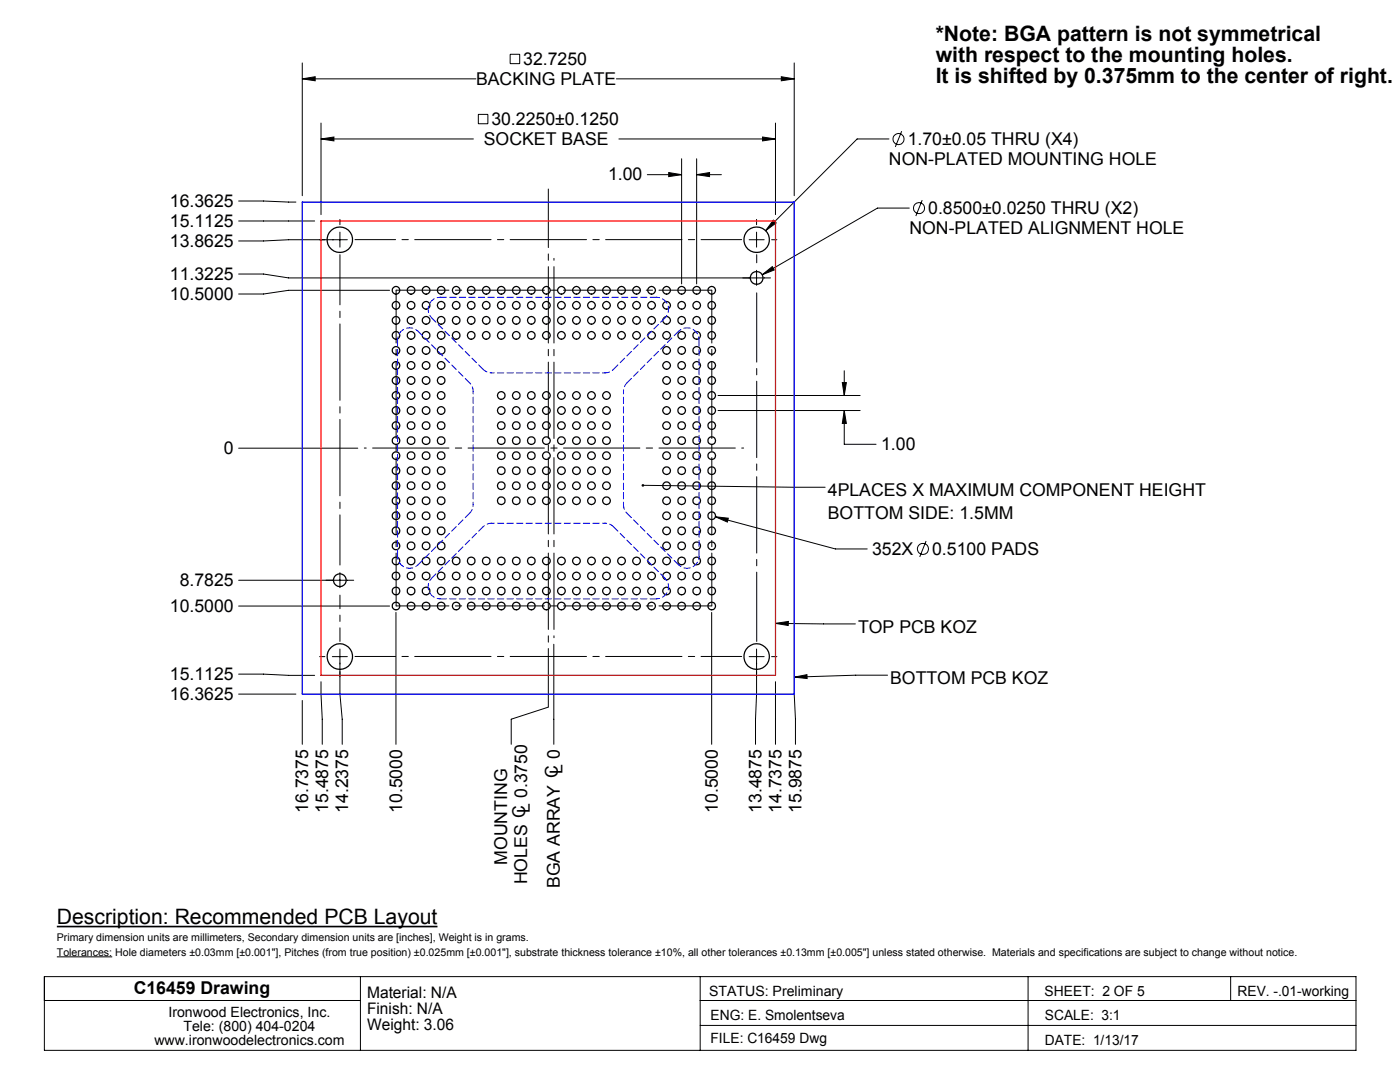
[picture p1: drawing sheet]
<svg xmlns="http://www.w3.org/2000/svg" width="279mm" height="216mm" viewBox="0 0 279 216" stroke-linecap="round" stroke-linejoin="round" font-family="sans-serif">
<g fill="none" stroke="#000" stroke-width=".2">
<path d="M60.3 15.7l2.6-.4v.8zM60.3 12.6v26.5M60.3 15.7h34.7M101.8 10.8h1.9v1.9h-1.9zM123 15.7h35.5M155.9 15.3l2.6 .4-2.6 .4zM158.5 12.6v26.5M64.1 27.7l2.5-.4v.8zM64.1 24.6v18.2M64.1 27.7h30.4M95.5 22.8h1.9v1.9h-1.9zM123.5 27.7h31.3"/>
<path d="M129.2 34.9h6.8M133.5 34.4l2.5 .5-2.5 .3zM136 31.7v25M139 34.9l2.6-.5v.8zM139 31.7v25M139 34.9h5M152.2 27.3l2.6 .4-2.6 .4zM154.8 24.6v18.2M177.4 27.7h-6.3l-18.3 18.3M180 26.2l-1.3 3.1M184 39.9l-1.2 3.2M47.6 54.7h5l5 .8h96.2"/>
<path d="M47.6 44.1h15.2M47.6 40.1l11.5 .2M67.8 43.8v1M67.8 46.3v3M69.3 47.8h-11.7l-5 .3h-5M77.8 57.9h-20.2l-5 .8h-5M149.5 47.8h3M151 43.8v1M151 46.3v3M151 53.9v3M152.1 54.8l2-1.6 .4 .7zM154 47.8h1"/>
<path d="M154.3 43.9l.6 .6-2.1 1.5zM181.5 41.5h-6.4l-23 13.3M143.3 78.9h28.4M168.1 76.3h.8l-.4 2.6zM168.5 74v4.9M47.6 89.4h23.8M128.3 96.8l36.4 .4M143.3 81.9h28.4M168.5 81.9l.4 2.6h-.8zM168.5 81.9v6.8h6.3M67.8 114.3v3M70.6 115.8h-23"/>
<path d="M142.8 103.1l2.5 .3-.1 .8zM142.8 103.1l23.9 6.4h6.4M184.8 107.9l-1.2 3.2M47.6 120.9h30.2M47.6 134.5l15.2 .3M47.6 138.5h11.5M60.3 139.8v8.7M63.8 131h1M64.1 136l.2 12.5M66.3 131h3M67.8 129.5v9l.5 5v5M79 122.2v26.3"/>
<path d="M110.5 128.6v19.9M142 122.2v26.3M149.5 131h3M151 129.5v9l-.2 5v5M154 131h1M154.8 136v12.5M154.8 124.4l2.5-.4v.8zM154.8 124.4l15.9 .1M158.5 138.5l.2 5v5M158.5 135.1l2.5-.5 .1 .8zM177.1 134.7h-6.3l-12.3 .4M109.4 141.1l-7.4 2.4v5"/>
<path d="M8.9 199.6h63M8.9 194.9h261.7v14.7h-261.7zM11.3 190.9h11.1M71.9 194.9v14.7M139.7 199.6h130.9M139.7 194.9v14.7M205.2 194.9v14.7M245.6 194.9v4.7M139.7 204.6h130.9"/>
<circle cx="179.3" cy="27.8" r="1.09"/>
<circle cx="183.4" cy="41.5" r="1.1"/>
<circle cx="184.2" cy="109.5" r="1.11"/>
</g>
<path d="M11.3 184.9h76" fill="none" stroke="#000" stroke-width=".33"/>
<path d="M110.6 51.6v75.7M72.7 89.4h75.7" fill="none" stroke="#000" stroke-width=".2" stroke-dasharray="15.2 1.3 1.3 1.3" stroke-dashoffset="-1.7"/>
<path d="M109.4 141.1v-103.4" fill="none" stroke="#000" stroke-width=".2" stroke-dasharray="15.2 1.3 1.3 1.3" stroke-dashoffset="3.6"/>
<path d="M67.8 128v-9.2" fill="none" stroke="#000" stroke-width=".2" stroke-dasharray="15.2 1.3 1.3 1.3" stroke-dashoffset="12.5"/>
<path d="M67.8 112.8v-62" fill="none" stroke="#000" stroke-width=".2" stroke-dasharray="15.2 1.3 1.3 1.3" stroke-dashoffset="5.2"/>
<path d="M148 47.8h-77.2M148 131h-77.2" fill="none" stroke="#000" stroke-width=".2" stroke-dasharray="15.2 1.3 1.3 1.3" stroke-dashoffset="7.1"/>
<path d="M151 52.4v-1.6" fill="none" stroke="#000" stroke-width=".2" stroke-dasharray="15.2 1.3 1.3 1.3"/>
<path d="M151 128v-69.6" fill="none" stroke="#000" stroke-width=".2" stroke-dasharray="15.2 1.3 1.3 1.3" stroke-dashoffset="1.4"/>
<path d="M79.1 57.9h63M79.1 57.9v63M142.1 57.9v63M79.1 120.9h63" fill="none" stroke="#000" stroke-width=".2" stroke-dasharray="15.2 1.3 1.3 1.3" stroke-dashoffset="4.7"/>
<path d="M152.2 27.3l2.6 .4-2.6 .4zM64.1 27.7l2.5-.4v.8zM60.3 15.7l2.6-.4v.8zM155.9 15.3l2.6 .4-2.6 .4zM154.3 43.9l-1.5 2.1 2.1-1.5zM152.1 54.8l2.4-.9-.4-.7zM133.5 34.4l2.5 .5-2.5 .3zM139 34.9l2.6-.5v.8zM142.8 103.1l2.4 1.1 .1-.8zM168.1 76.3h.8l-.4 2.6zM168.5 81.9l.4 2.6h-.8zM154.8 124.4l2.5-.4v.8zM128.1 96.7l-.1 .1h.3h-.3a.27 .27 0 0 0 .3 .3 .27 .27 0 0 0 .2-.3 .27 .27 0 0 0-.4-.1zM158.5 135.1l2.5-.5 .1 .8z" fill="#000"/>
<g fill="none" stroke="#000" stroke-width=".25">
<circle cx="67.8" cy="47.8" r="2.55"/>
<circle cx="79" cy="57.9" r=".76"/>
<circle cx="82" cy="57.9" r=".77"/>
<circle cx="85" cy="57.9" r=".77"/>
<circle cx="88" cy="57.9" r=".77"/>
<circle cx="91" cy="57.9" r=".77"/>
<circle cx="94" cy="57.9" r=".77"/>
<circle cx="97" cy="57.9" r=".77"/>
<circle cx="100" cy="57.9" r=".77"/>
<circle cx="103" cy="57.9" r=".77"/>
<circle cx="106" cy="57.9" r=".77"/>
<circle cx="109" cy="57.9" r=".76"/>
<circle cx="112" cy="57.9" r=".76"/>
<circle cx="115" cy="57.9" r=".76"/>
<circle cx="118" cy="57.9" r=".76"/>
<circle cx="121" cy="57.9" r=".76"/>
<circle cx="124" cy="57.9" r=".76"/>
<circle cx="127" cy="57.9" r=".76"/>
<circle cx="130" cy="57.9" r=".76"/>
<circle cx="133" cy="57.9" r=".76"/>
<circle cx="136" cy="57.9" r=".76"/>
<circle cx="139" cy="57.9" r=".76"/>
<circle cx="142" cy="57.9" r=".76"/>
<circle cx="151" cy="55.5" r="1.28"/>
<circle cx="151" cy="47.8" r="2.55"/>
<circle cx="79" cy="72.9" r=".76"/>
<circle cx="79" cy="69.9" r=".76"/>
<circle cx="79" cy="78.9" r=".76"/>
<circle cx="79" cy="75.9" r=".76"/>
<circle cx="79" cy="63.9" r=".76"/>
<circle cx="79" cy="66.9" r=".76"/>
<circle cx="79" cy="60.9" r=".76"/>
<circle cx="82" cy="75.9" r=".77"/>
<circle cx="82" cy="78.9" r=".77"/>
<circle cx="82" cy="69.9" r=".77"/>
<circle cx="82" cy="72.9" r=".77"/>
<circle cx="82" cy="66.9" r=".77"/>
<circle cx="82" cy="60.9" r=".77"/>
<circle cx="82" cy="63.9" r=".77"/>
<circle cx="85" cy="75.9" r=".77"/>
<circle cx="85" cy="69.9" r=".77"/>
<circle cx="85" cy="78.9" r=".77"/>
<circle cx="85" cy="72.9" r=".77"/>
<circle cx="85" cy="66.9" r=".77"/>
<circle cx="85" cy="60.9" r=".77"/>
<circle cx="85" cy="63.9" r=".77"/>
<circle cx="88" cy="69.9" r=".77"/>
<circle cx="88" cy="72.9" r=".77"/>
<circle cx="88" cy="78.9" r=".77"/>
<circle cx="88" cy="75.9" r=".77"/>
<circle cx="88" cy="60.9" r=".77"/>
<circle cx="88" cy="63.9" r=".77"/>
<circle cx="88" cy="66.9" r=".77"/>
<circle cx="91" cy="66.9" r=".77"/>
<circle cx="91" cy="63.9" r=".77"/>
<circle cx="91" cy="60.9" r=".77"/>
<circle cx="94" cy="63.9" r=".77"/>
<circle cx="94" cy="66.9" r=".77"/>
<circle cx="94" cy="60.9" r=".77"/>
<circle cx="97" cy="63.9" r=".77"/>
<circle cx="97" cy="60.9" r=".77"/>
<circle cx="97" cy="66.9" r=".77"/>
<circle cx="100" cy="78.9" r=".77"/>
<circle cx="100" cy="66.9" r=".77"/>
<circle cx="100" cy="60.9" r=".77"/>
<circle cx="100" cy="63.9" r=".77"/>
<circle cx="103" cy="78.9" r=".77"/>
<circle cx="103" cy="63.9" r=".77"/>
<circle cx="103" cy="66.9" r=".77"/>
<circle cx="103" cy="60.9" r=".77"/>
<circle cx="106" cy="78.9" r=".77"/>
<circle cx="106" cy="66.9" r=".77"/>
<circle cx="106" cy="60.9" r=".77"/>
<circle cx="106" cy="63.9" r=".77"/>
<circle cx="109" cy="78.9" r=".76"/>
<circle cx="109" cy="60.9" r=".76"/>
<circle cx="109" cy="63.9" r=".76"/>
<circle cx="109" cy="66.9" r=".76"/>
<circle cx="112" cy="78.9" r=".76"/>
<circle cx="112" cy="60.9" r=".76"/>
<circle cx="112" cy="66.9" r=".76"/>
<circle cx="112" cy="63.9" r=".76"/>
<circle cx="115" cy="78.9" r=".76"/>
<circle cx="115" cy="66.9" r=".76"/>
<circle cx="115" cy="60.9" r=".76"/>
<circle cx="115" cy="63.9" r=".76"/>
<circle cx="118" cy="78.9" r=".76"/>
<circle cx="118" cy="66.9" r=".76"/>
<circle cx="118" cy="60.9" r=".76"/>
<circle cx="118" cy="63.9" r=".76"/>
<circle cx="121" cy="78.9" r=".76"/>
<circle cx="121" cy="66.9" r=".76"/>
<circle cx="121" cy="63.9" r=".76"/>
<circle cx="121" cy="60.9" r=".76"/>
<circle cx="124" cy="60.9" r=".76"/>
<circle cx="124" cy="63.9" r=".76"/>
<circle cx="124" cy="66.9" r=".76"/>
<circle cx="127" cy="66.9" r=".76"/>
<circle cx="127" cy="60.9" r=".76"/>
<circle cx="127" cy="63.9" r=".76"/>
<circle cx="130" cy="60.9" r=".76"/>
<circle cx="130" cy="66.9" r=".76"/>
<circle cx="130" cy="63.9" r=".76"/>
<circle cx="133" cy="72.9" r=".76"/>
<circle cx="133" cy="69.9" r=".76"/>
<circle cx="133" cy="75.9" r=".76"/>
<circle cx="133" cy="78.9" r=".76"/>
<circle cx="133" cy="66.9" r=".76"/>
<circle cx="133" cy="63.9" r=".76"/>
<circle cx="133" cy="60.9" r=".76"/>
<circle cx="136" cy="72.9" r=".76"/>
<circle cx="136" cy="75.9" r=".76"/>
<circle cx="136" cy="69.9" r=".76"/>
<circle cx="136" cy="78.9" r=".76"/>
<circle cx="136" cy="60.9" r=".76"/>
<circle cx="136" cy="66.9" r=".76"/>
<circle cx="136" cy="63.9" r=".76"/>
<circle cx="139" cy="75.9" r=".76"/>
<circle cx="139" cy="78.9" r=".76"/>
<circle cx="139" cy="69.9" r=".76"/>
<circle cx="139" cy="72.9" r=".76"/>
<circle cx="139" cy="60.9" r=".76"/>
<circle cx="139" cy="66.9" r=".76"/>
<circle cx="139" cy="63.9" r=".76"/>
<circle cx="142" cy="75.9" r=".76"/>
<circle cx="142" cy="69.9" r=".76"/>
<circle cx="142" cy="72.9" r=".76"/>
<circle cx="142" cy="78.9" r=".76"/>
<circle cx="142" cy="66.9" r=".76"/>
<circle cx="142" cy="60.9" r=".76"/>
<circle cx="142" cy="63.9" r=".76"/>
<circle cx="79" cy="84.9" r=".76"/>
<circle cx="79" cy="81.9" r=".76"/>
<circle cx="79" cy="99.9" r=".76"/>
<circle cx="79" cy="90.9" r=".76"/>
<circle cx="79" cy="93.9" r=".76"/>
<circle cx="79" cy="96.9" r=".76"/>
<circle cx="79" cy="87.9" r=".76"/>
<circle cx="82" cy="81.9" r=".77"/>
<circle cx="82" cy="84.9" r=".77"/>
<circle cx="82" cy="99.9" r=".77"/>
<circle cx="82" cy="90.9" r=".77"/>
<circle cx="82" cy="87.9" r=".77"/>
<circle cx="82" cy="93.9" r=".77"/>
<circle cx="82" cy="96.9" r=".77"/>
<circle cx="85" cy="99.9" r=".77"/>
<circle cx="85" cy="84.9" r=".77"/>
<circle cx="85" cy="81.9" r=".77"/>
<circle cx="85" cy="90.9" r=".77"/>
<circle cx="85" cy="93.9" r=".77"/>
<circle cx="85" cy="87.9" r=".77"/>
<circle cx="85" cy="96.9" r=".77"/>
<circle cx="88" cy="99.9" r=".77"/>
<circle cx="88" cy="84.9" r=".77"/>
<circle cx="88" cy="81.9" r=".77"/>
<circle cx="88" cy="90.9" r=".77"/>
<circle cx="88" cy="93.9" r=".77"/>
<circle cx="88" cy="96.9" r=".77"/>
<circle cx="88" cy="87.9" r=".77"/>
<circle cx="100" cy="84.9" r=".77"/>
<circle cx="100" cy="81.9" r=".77"/>
<circle cx="100" cy="99.9" r=".77"/>
<circle cx="100" cy="90.9" r=".77"/>
<circle cx="100" cy="87.9" r=".77"/>
<circle cx="100" cy="96.9" r=".77"/>
<circle cx="100" cy="93.9" r=".77"/>
<circle cx="103" cy="99.9" r=".77"/>
<circle cx="103" cy="81.9" r=".77"/>
<circle cx="103" cy="84.9" r=".77"/>
<circle cx="103" cy="90.9" r=".77"/>
<circle cx="103" cy="87.9" r=".77"/>
<circle cx="103" cy="93.9" r=".77"/>
<circle cx="103" cy="96.9" r=".77"/>
<circle cx="106" cy="84.9" r=".77"/>
<circle cx="106" cy="81.9" r=".77"/>
<circle cx="106" cy="99.9" r=".77"/>
<circle cx="106" cy="90.9" r=".77"/>
<circle cx="106" cy="93.9" r=".77"/>
<circle cx="106" cy="96.9" r=".77"/>
<circle cx="106" cy="87.9" r=".77"/>
<circle cx="109" cy="99.9" r=".76"/>
<circle cx="109" cy="81.9" r=".76"/>
<circle cx="109" cy="84.9" r=".76"/>
<circle cx="109" cy="90.9" r=".76"/>
<circle cx="109" cy="87.9" r=".76"/>
<circle cx="109" cy="93.9" r=".76"/>
<circle cx="109" cy="96.9" r=".76"/>
<circle cx="112" cy="84.9" r=".76"/>
<circle cx="112" cy="81.9" r=".76"/>
<circle cx="112" cy="99.9" r=".76"/>
<circle cx="112" cy="90.9" r=".76"/>
<circle cx="112" cy="93.9" r=".76"/>
<circle cx="112" cy="87.9" r=".76"/>
<circle cx="112" cy="96.9" r=".76"/>
<circle cx="115" cy="81.9" r=".76"/>
<circle cx="115" cy="84.9" r=".76"/>
<circle cx="115" cy="99.9" r=".76"/>
<circle cx="115" cy="90.9" r=".76"/>
<circle cx="115" cy="93.9" r=".76"/>
<circle cx="115" cy="96.9" r=".76"/>
<circle cx="115" cy="87.9" r=".76"/>
<circle cx="118" cy="84.9" r=".76"/>
<circle cx="118" cy="81.9" r=".76"/>
<circle cx="118" cy="99.9" r=".76"/>
<circle cx="118" cy="90.9" r=".76"/>
<circle cx="118" cy="93.9" r=".76"/>
<circle cx="118" cy="96.9" r=".76"/>
<circle cx="118" cy="87.9" r=".76"/>
<circle cx="121" cy="99.9" r=".76"/>
<circle cx="121" cy="81.9" r=".76"/>
<circle cx="121" cy="84.9" r=".76"/>
<circle cx="121" cy="90.9" r=".76"/>
<circle cx="121" cy="87.9" r=".76"/>
<circle cx="121" cy="93.9" r=".76"/>
<circle cx="121" cy="96.9" r=".76"/>
<circle cx="133" cy="81.9" r=".76"/>
<circle cx="133" cy="84.9" r=".76"/>
<circle cx="133" cy="99.9" r=".76"/>
<circle cx="133" cy="90.9" r=".76"/>
<circle cx="133" cy="87.9" r=".76"/>
<circle cx="133" cy="96.9" r=".76"/>
<circle cx="133" cy="93.9" r=".76"/>
<circle cx="136" cy="99.9" r=".76"/>
<circle cx="136" cy="81.9" r=".76"/>
<circle cx="136" cy="84.9" r=".76"/>
<circle cx="136" cy="90.9" r=".76"/>
<circle cx="136" cy="87.9" r=".76"/>
<circle cx="136" cy="93.9" r=".76"/>
<circle cx="136" cy="96.9" r=".76"/>
<circle cx="139" cy="81.9" r=".76"/>
<circle cx="139" cy="84.9" r=".76"/>
<circle cx="139" cy="99.9" r=".76"/>
<circle cx="139" cy="90.9" r=".76"/>
<circle cx="139" cy="93.9" r=".76"/>
<circle cx="139" cy="87.9" r=".76"/>
<circle cx="139" cy="96.9" r=".76"/>
<circle cx="142" cy="81.9" r=".76"/>
<circle cx="142" cy="84.9" r=".76"/>
<circle cx="142" cy="99.9" r=".76"/>
<circle cx="142" cy="90.9" r=".76"/>
<circle cx="142" cy="96.9" r=".76"/>
<circle cx="142" cy="87.9" r=".76"/>
<circle cx="142" cy="93.9" r=".76"/>
<circle cx="67.8" cy="115.8" r="1.28"/>
<circle cx="79" cy="105.9" r=".76"/>
<circle cx="79" cy="102.9" r=".76"/>
<circle cx="79" cy="111.9" r=".76"/>
<circle cx="79" cy="108.9" r=".76"/>
<circle cx="79" cy="114.9" r=".76"/>
<circle cx="79" cy="117.9" r=".76"/>
<circle cx="82" cy="105.9" r=".77"/>
<circle cx="82" cy="108.9" r=".77"/>
<circle cx="82" cy="111.9" r=".77"/>
<circle cx="82" cy="102.9" r=".77"/>
<circle cx="82" cy="114.9" r=".77"/>
<circle cx="82" cy="117.9" r=".77"/>
<circle cx="85" cy="111.9" r=".77"/>
<circle cx="85" cy="108.9" r=".77"/>
<circle cx="85" cy="102.9" r=".77"/>
<circle cx="85" cy="105.9" r=".77"/>
<circle cx="85" cy="117.9" r=".77"/>
<circle cx="85" cy="114.9" r=".77"/>
<circle cx="88" cy="108.9" r=".77"/>
<circle cx="88" cy="102.9" r=".77"/>
<circle cx="88" cy="105.9" r=".77"/>
<circle cx="88" cy="111.9" r=".77"/>
<circle cx="88" cy="114.9" r=".77"/>
<circle cx="88" cy="117.9" r=".77"/>
<circle cx="91" cy="111.9" r=".77"/>
<circle cx="91" cy="114.9" r=".77"/>
<circle cx="91" cy="117.9" r=".77"/>
<circle cx="94" cy="111.9" r=".77"/>
<circle cx="94" cy="114.9" r=".77"/>
<circle cx="94" cy="117.9" r=".77"/>
<circle cx="97" cy="111.9" r=".77"/>
<circle cx="97" cy="114.9" r=".77"/>
<circle cx="97" cy="117.9" r=".77"/>
<circle cx="100" cy="111.9" r=".77"/>
<circle cx="100" cy="117.9" r=".77"/>
<circle cx="100" cy="114.9" r=".77"/>
<circle cx="103" cy="111.9" r=".77"/>
<circle cx="103" cy="114.9" r=".77"/>
<circle cx="103" cy="117.9" r=".77"/>
<circle cx="106" cy="111.9" r=".77"/>
<circle cx="106" cy="114.9" r=".77"/>
<circle cx="106" cy="117.9" r=".77"/>
<circle cx="109" cy="111.9" r=".76"/>
<circle cx="109" cy="114.9" r=".76"/>
<circle cx="109" cy="117.9" r=".76"/>
<circle cx="112" cy="111.9" r=".76"/>
<circle cx="112" cy="114.9" r=".76"/>
<circle cx="112" cy="117.9" r=".76"/>
<circle cx="115" cy="111.9" r=".76"/>
<circle cx="115" cy="114.9" r=".76"/>
<circle cx="115" cy="117.9" r=".76"/>
<circle cx="118" cy="111.9" r=".76"/>
<circle cx="118" cy="114.9" r=".76"/>
<circle cx="118" cy="117.9" r=".76"/>
<circle cx="121" cy="111.9" r=".76"/>
<circle cx="121" cy="117.9" r=".76"/>
<circle cx="121" cy="114.9" r=".76"/>
<circle cx="124" cy="111.9" r=".76"/>
<circle cx="124" cy="117.9" r=".76"/>
<circle cx="124" cy="114.9" r=".76"/>
<circle cx="127" cy="111.9" r=".76"/>
<circle cx="127" cy="114.9" r=".76"/>
<circle cx="127" cy="117.9" r=".76"/>
<circle cx="130" cy="111.9" r=".76"/>
<circle cx="130" cy="114.9" r=".76"/>
<circle cx="130" cy="117.9" r=".76"/>
<circle cx="133" cy="108.9" r=".76"/>
<circle cx="133" cy="111.9" r=".76"/>
<circle cx="133" cy="102.9" r=".76"/>
<circle cx="133" cy="105.9" r=".76"/>
<circle cx="133" cy="117.9" r=".76"/>
<circle cx="133" cy="114.9" r=".76"/>
<circle cx="136" cy="108.9" r=".76"/>
<circle cx="136" cy="111.9" r=".76"/>
<circle cx="136" cy="102.9" r=".76"/>
<circle cx="136" cy="105.9" r=".76"/>
<circle cx="136" cy="117.9" r=".76"/>
<circle cx="136" cy="114.9" r=".76"/>
<circle cx="139" cy="108.9" r=".76"/>
<circle cx="139" cy="111.9" r=".76"/>
<circle cx="139" cy="105.9" r=".76"/>
<circle cx="139" cy="102.9" r=".76"/>
<circle cx="139" cy="114.9" r=".76"/>
<circle cx="139" cy="117.9" r=".76"/>
<circle cx="142" cy="105.9" r=".76"/>
<circle cx="142" cy="108.9" r=".76"/>
<circle cx="142" cy="102.9" r=".76"/>
<circle cx="142" cy="111.9" r=".76"/>
<circle cx="142" cy="114.9" r=".76"/>
<circle cx="142" cy="117.9" r=".76"/>
<circle cx="67.8" cy="131" r="2.55"/>
<circle cx="79" cy="120.9" r=".76"/>
<circle cx="82" cy="120.9" r=".77"/>
<circle cx="85" cy="120.9" r=".77"/>
<circle cx="88" cy="120.9" r=".77"/>
<circle cx="91" cy="120.9" r=".77"/>
<circle cx="94" cy="120.9" r=".77"/>
<circle cx="97" cy="120.9" r=".77"/>
<circle cx="100" cy="120.9" r=".77"/>
<circle cx="103" cy="120.9" r=".77"/>
<circle cx="106" cy="120.9" r=".77"/>
<circle cx="109" cy="120.9" r=".76"/>
<circle cx="112" cy="120.9" r=".76"/>
<circle cx="115" cy="120.9" r=".76"/>
<circle cx="118" cy="120.9" r=".76"/>
<circle cx="121" cy="120.9" r=".76"/>
<circle cx="124" cy="120.9" r=".76"/>
<circle cx="127" cy="120.9" r=".76"/>
<circle cx="130" cy="120.9" r=".76"/>
<circle cx="133" cy="120.9" r=".76"/>
<circle cx="136" cy="120.9" r=".76"/>
<circle cx="139" cy="120.9" r=".76"/>
<circle cx="142" cy="120.9" r=".76"/>
<circle cx="151" cy="131" r="2.55"/>
</g>
<path d="M64.1 44.1h90.7v90.7h-90.7z" fill="none" stroke="#f00" stroke-width=".25"/>
<path d="M60.3 40.3h98.2v98.2h-98.2z" fill="none" stroke="#00f" stroke-width=".25"/>
<path d="M94.4 78.1v22.6M120.7 74.4h-22.6M98.1 104.4h22.6M124.4 100.7v-22.6" fill="none" stroke="#00f" stroke-width=".2" stroke-dasharray="1.3 .6" stroke-dashoffset=".8"/>
<path d="M93.7 76.4a2.4 2.4 0 0 1 .7 1.7M98.1 74.4a2.4 2.4 0 0 1-1.7-.7M122.4 73.7a2.4 2.4 0 0 1-1.7 .7M124.4 78.1a2.4 2.4 0 0 1 .7-1.7M94.4 100.7a2.4 2.4 0 0 1-.7 1.7M96.4 105.1a2.4 2.4 0 0 1 1.7-.7M120.7 104.4a2.4 2.4 0 0 1 1.7 .7M125.1 102.4a2.4 2.4 0 0 1-.7-1.7" fill="none" stroke="#00f" stroke-width=".2" stroke-dasharray="1.3 .6" stroke-dashoffset=".9"/>
<path d="M87.8 59.3h43.2M83.4 66.1l10.3 10.3M96.4 73.7l-10.3-10.3M125.1 76.4l10.3-10.3M132.7 63.4l-10.3 10.3M139.5 67.8v43.2M79.3 111v-43.2M86.1 115.4l10.3-10.3M93.7 102.4l-10.3 10.3M122.4 105.1l10.3 10.3M131 119.5h-43.2M135.4 112.7l-10.3-10.3" fill="none" stroke="#00f" stroke-width=".2" stroke-dasharray="1.3 .6"/>
<path d="M131 59.3a2.4 2.4 0 0 1 2.2 1.5 2.4 2.4 0 0 1-.5 2.6M79.3 67.8a2.4 2.4 0 0 1 1.5-2.2 2.4 2.4 0 0 1 2.6 .5M86.1 63.4a2.4 2.4 0 0 1-.5-2.6 2.4 2.4 0 0 1 2.2-1.5M135.4 66.1a2.4 2.4 0 0 1 2.6-.5 2.4 2.4 0 0 1 1.5 2.2M83.4 112.7a2.4 2.4 0 0 1-2.6 .5 2.4 2.4 0 0 1-1.5-2.2M87.8 119.5a2.4 2.4 0 0 1-2.2-1.5 2.4 2.4 0 0 1 .5-2.6M132.7 115.4a2.4 2.4 0 0 1 .5 2.6 2.4 2.4 0 0 1-2.2 1.5M139.5 111a2.4 2.4 0 0 1-1.5 2.2 2.4 2.4 0 0 1-2.6-.5" fill="none" stroke="#00f" stroke-width=".2" stroke-dasharray="1.3 .6" stroke-dashoffset=".7"/>
<g font-size="4.2">
<text x="186.7" y="8.1">*Note: BGA pattern is not symmetrical</text>
<text x="186.7" y="12.3">with respect to the mounting holes.</text>
<text x="186.7" y="16.6">It is shifted by 0.375mm to the center of right.</text>
<text x="11.3" y="184.4">Description: Recommended PCB Layout</text>
</g>
<g font-size="3.5">
<text x="95" y="16.9">BACKING PLATE</text>
<text x="104.4" y="12.9">32.7250</text>
<text x="96.6" y="28.9">SOCKET BASE</text>
<text x="98.1" y="24.9">30.2250±0.1250</text>
<text x="181.2" y="28.9">1.70±0.05 THRU (X4)</text>
<text x="177.4" y="32.9">NON-PLATED MOUNTING HOLE</text>
<text x="33.9" y="41.3">16.3625</text>
<text x="121.4" y="36">1.00</text>
<text x="33.9" y="45.2">15.1125</text>
<text x="181.5" y="46.6">NON-PLATED ALIGNMENT HOLE</text>
<text x="185.3" y="42.7">0.8500±0.0250 THRU (X2)</text>
<text x="33.9" y="49.2">13.8625</text>
<text x="33.9" y="59.8">10.5000</text>
<text x="33.9" y="55.9">11.3225</text>
<text x="175.8" y="89.8">1.00</text>
<text x="44.7" y="90.6">0</text>
<text x="165.2" y="99">4PLACES X MAXIMUM COMPONENT HEIGHT</text>
<text x="165.2" y="103.6">BOTTOM SIDE: 1.5MM</text>
<text x="174.1" y="110.7">352X</text>
<text x="186" y="110.7">0.5100 PADS</text>
<text x="35.9" y="116.9">8.7825</text>
<text x="33.9" y="122.1">10.5000</text>
<text x="171.3" y="126.3">TOP PCB KOZ</text>
<text x="33.9" y="135.7">15.1125</text>
<text x="177.6" y="136.5">BOTTOM PCB KOZ</text>
<text x="33.9" y="139.7">16.3625</text>
<text x="112.3" y="154.4" transform="rotate(-90 112.3 154.4)">L 0</text>
<text x="61.5" y="162.2" transform="rotate(-90 61.5 162.2)">16.7375</text>
<text x="65.5" y="162.2" transform="rotate(-90 65.5 162.2)">15.4875</text>
<text x="69.5" y="162.2" transform="rotate(-90 69.5 162.2)">14.2375</text>
<text x="80.2" y="162.2" transform="rotate(-90 80.2 162.2)">10.5000</text>
<text x="105.7" y="162.2" transform="rotate(-90 105.7 162.2)">L 0.3750</text>
<text x="143.2" y="162.2" transform="rotate(-90 143.2 162.2)">10.5000</text>
<text x="152" y="162.2" transform="rotate(-90 152 162.2)">13.4875</text>
<text x="155.9" y="162.2" transform="rotate(-90 155.9 162.2)">14.7375</text>
<text x="159.9" y="162.2" transform="rotate(-90 159.9 162.2)">15.9875</text>
<text x="101.2" y="172.6" transform="rotate(-90 101.2 172.6)">MOUNTING</text>
<text x="105.2" y="176.4" transform="rotate(-90 105.2 176.4)">HOLES C</text>
<text x="111.7" y="177.2" transform="rotate(-90 111.7 177.2)">BGA ARRAY C</text>
<text x="26.7" y="198.4">C16459 Drawing</text>
</g>
<g font-size="3.2">
<text x="73.3" y="199.1">Material: N/A</text>
<text x="73.3" y="202.3">Finish: N/A</text>
<text x="73.3" y="205.5">Weight: 3.06</text>
</g>
<g font-size="2.8">
<text x="33.6" y="202.9">Ironwood Electronics, Inc.</text>
<text x="141.5" y="198.7">STATUS: Preliminary</text>
<text x="141.8" y="203.6">ENG: E. Smolentseva</text>
<text x="208.5" y="198.7">SHEET: 2 OF 5</text>
<text x="208.5" y="203.6">SCALE: 3:1</text>
<text x="247" y="198.7">REV. -.01-working</text>
<text x="30.8" y="208.5">www.ironwoodelectronics.com</text>
<text x="36.6" y="205.7">Tele: (800) 404-0204</text>
<text x="141.8" y="208">FILE: C16459 Dwg</text>
<text x="208.5" y="208.4">DATE: 1/13/17</text>
</g>
<g font-size="2.1">
<text x="11.3" y="190.7">Tolerances: Hole diameters ±0.03mm [±0.001&quot;], Pitches (from true position) ±0.025mm [±0.001&quot;], substrate thickness tolerance ±10%, all other tolerances ±0.13mm [±0.005&quot;] unless stated otherwise. Materials and specifications are subject to change without notice.</text>
<text x="11.3" y="187.8">Primary dimension units are millimeters, Secondary dimension units are [inches], Weight is in grams.</text>
</g>
</svg>
